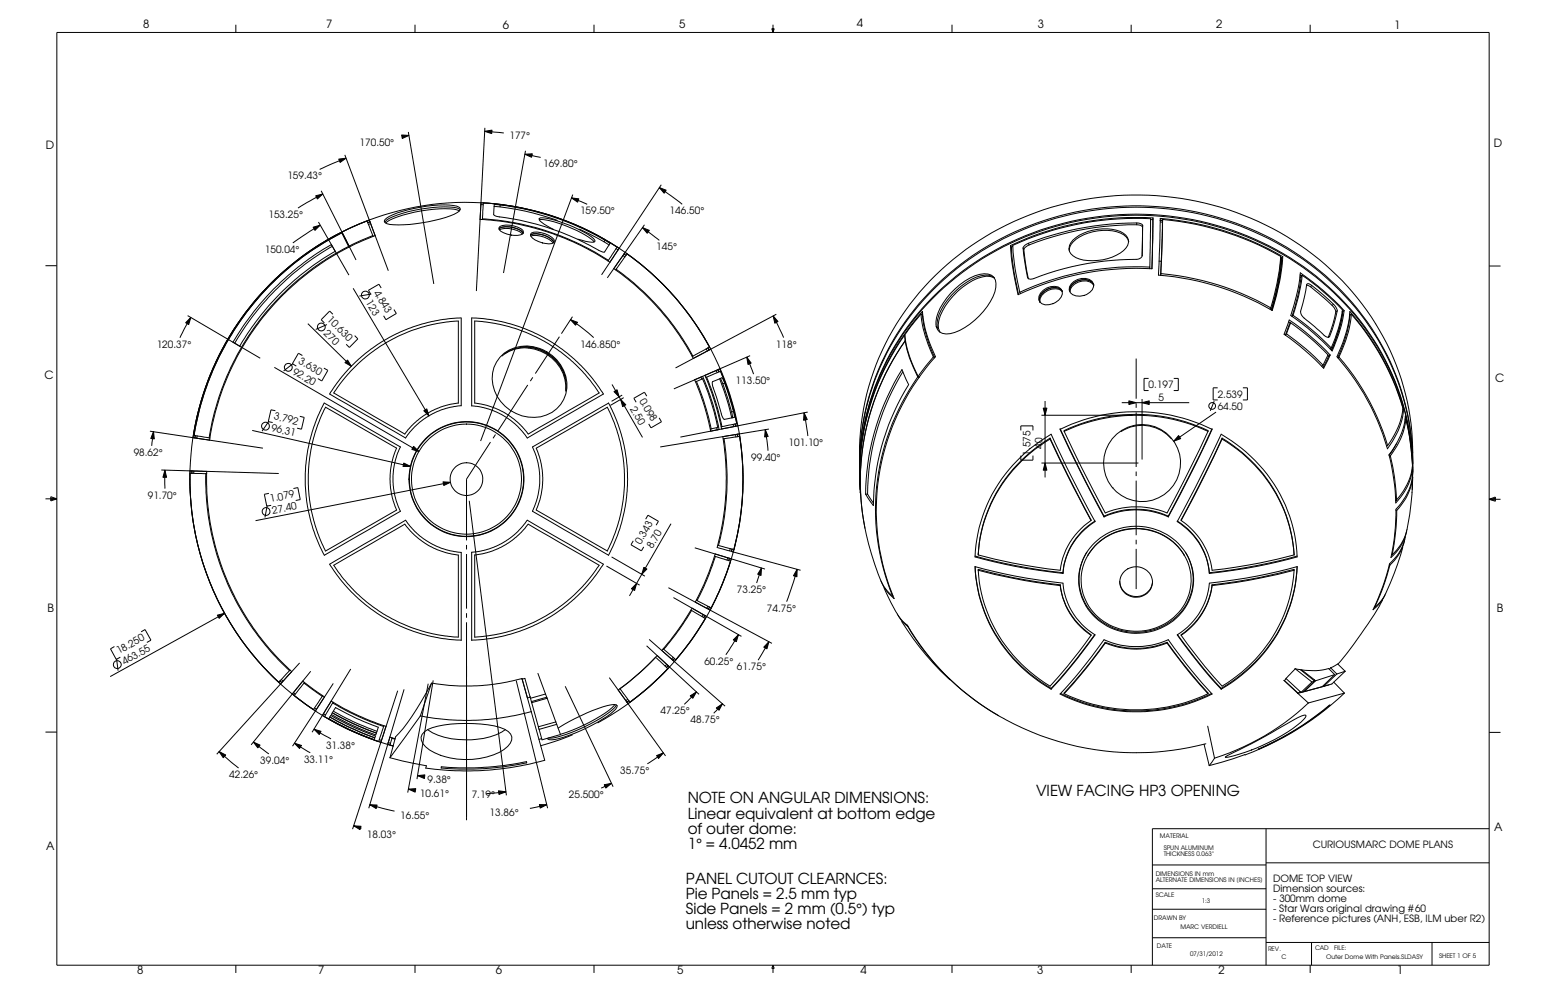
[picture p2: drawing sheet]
<svg xmlns="http://www.w3.org/2000/svg" width="432mm" height="279mm" viewBox="0 0 432 279" stroke-linecap="round" stroke-linejoin="round" font-family="sans-serif">
<g fill="none" stroke="#000" stroke-width=".28">
<path d="M15.9 9.1h400v260.3h-400zM65.9 6.9v2.2M115.9 6.9v2.2M165.9 6.9v2.2M215.6 8h.6l-.3 1.1zM215.7 8l.2 1.1M215.9 6.9v2.2M216 8l-.1 1.1M265.9 6.9v2.2M315.9 6.9v2.2M365.9 6.9v2.2M112.2 37.7l2 .1-1.8 .9z"/>
<path d="M114 36.8l7.2 42.4M114.2 37.8l-1 .2M135.4 36.7l2-.4-.1 1zM135.4 36.7l5.3 .4M135.4 35.7l-2.3 45.5M88.2 54.7l2-.6-1.6 1.4zM89.7 53.3l9.7 19.3M90.2 54.1l-7 4M94.6 44.4l2-.2-1.6 1.1zM96.3 43.2l12.2 32.4M96.6 44.2l-7.3 3.1M128.3 58.8a17.9 17.9 0 0 0-9-.2 29.9 29.9 0 0 0-11.2 3.3l-.3 .4"/>
<path d="M128.5 58.5a4.2 4.2 0 0 0-3-.7 36.8 36.8 0 0 0-17.5 3.6l-.5 .7M134.3 57.1h.7M138 57.7h1.7M139.7 57.7l7 1.2 9 2.6M139.7 57.2a77.1 77.1 0 0 1 29.3 9.9M139.7 57.2l-1.6-.1-.1 1.1-.1 1.8 1.6 .5M139.7 57.2v.5M146.6 43.1l2.1-.2-.2 1zM146.6 43.1l4.4 .8M146.8 42.1l-6.2 34.1M159.6 55.2l2.1 .3-.4 .9zM159.6 55.2l4.4 1.8"/>
<path d="M160 54.3l-25.8 68.8M184.2 52.4l1.9 .7-.6 .8zM184.2 52.4l6.3 4.6M184.7 51.6l-16.7 25.1M12.7 74.2h3.2M76.2 78.6a76.6 76.6 0 0 1 27-17.2l1.6 4.4a72.5 72.5 0 0 0-46.3 57.1l-4.6-.7a76.7 76.7 0 0 1 22.3-43.6zM87.5 63.4l1.9-.5-1.4 1.4zM88.9 62l8.6 14.8M89.4 62.9l-7.6 4.9M92.8 68.7a75 75 0 0 0-27.2 27.1M95.4 65a77 77 0 0 0-41.2 56.5M95.5 65l1.9 3.8"/>
<path d="M95.5 65l-.1-.1a76.5 76.5 0 0 0-41.3 56.6h.2M97.4 68.8a72.7 72.7 0 0 0-39 53.4M97.4 68.8l.1 .2M97.5 68.7l.1 .2M103.3 61.9l-.6 .2 .6-.2M103.5 62.4l-.6 .3M104.1 65.7l-6.6 3M104.1 65.8l-1.6-4.1-4.4 1.8-2.6 1.3 2 3.9M104.1 65.8l.1 .2M107.5 61.3a16.6 16.6 0 0 1 8-3.1 30.7 30.7 0 0 1 12.1-.7l.9 .6v.4a9.4 9.4 0 0 1-5.5 2.6 35.9 35.9 0 0 1-14.9 1.3l-.7-.6zM134.7 61.1a73.1 73.1 0 0 1 35.2 11.5M134.7 61.1l.3-4.5a77.1 77.1 0 0 1 34 10.3"/>
<path d="M134.7 61.1v.2M139.4 63.9a3.1 3.1 0 0 1 2.9-.6 5.1 5.1 0 0 1 3.8 1.8M139.4 60.5a76.6 76.6 0 0 1 28.5 9.7l1 .1 1.4-2.3-1.3-.9M139.5 64.1a6.6 6.6 0 0 1 6.4 1.2M139.7 63.2a6.8 6.8 0 0 1 6.4 1.1l.1 .5a2.27 2.27 0 0 1-2.6 .9 6.7 6.7 0 0 1-4.2-1.6v-.5zM148.2 65.6a5.4 5.4 0 0 1 5.8 1.1l.7 1M148.3 65.9a6.4 6.4 0 0 1 6.1 2M148.5 65a6.6 6.6 0 0 1 6.2 1.8l.2 .5a1.89 1.89 0 0 1-2.6 .6 6.7 6.7 0 0 1-4-2l-.1-.5zM150.6 61.4a13.4 13.4 0 0 1 6.8 1.4 21.5 21.5 0 0 1 8.5 4.7M154.6 64.1l-2.6-1.5a2.05 2.05 0 0 1-1.4-1.6 6.4 6.4 0 0 1 4.4 .5 32.9 32.9 0 0 1 10.8 5.1l.4 .7a1.37 1.37 0 0 1-1.7 .2l-3.1-.7M161.8 64l6.9 3.5M168.7 67.5l1.4 1"/>
<path d="M169 67.1l-.3 .4M170.1 67.6l2.2 1.4-2.5 3.9M172.1 75.1l3-4.2a77.3 77.3 0 0 1 23.1 26l-4.9 2.6M172.1 75.1a70.7 70.7 0 0 1 21.4 24.3M172.1 69.4l.5 .4M172.1 75.1l-.1 .2M172.9 69.3a77.4 77.4 0 0 0-38.6-12.7l-.2 4.6a72.6 72.6 0 0 1 36.2 12l2.6-3.9M174 71.3l.5 .4M174.3 70.9l.5 .4M174.6 70.4a78.1 78.1 0 0 1 23.9 27.1l-4.9 2.5M174.6 70.4l-3.1 4.6a71.4 71.4 0 0 1 22.1 25M179.5 63.5l1.9 .8-.6 .8z"/>
<path d="M179.5 63.5l4.7 3.6M180 62.7l-10.4 14.9M277.7 77.6a3.9 3.9 0 0 0-3.3-.3 18.9 18.9 0 0 0-12.2 12.2 3.7 3.7 0 0 0 .4 3.2M277.7 77.6a3.9 3.9 0 0 0-3.7-.6 19.2 19.2 0 0 0-12.1 12.2l-.2 1.1 .1 1.2M282.2 68.5l.5 5.5 1.7 8.3a77.4 77.4 0 0 1 37.3-7.3M282.2 68.5l.3 .5M282.5 69l.7 6.7 1.3 6.5M282.9 68.8l-.4 .2M285.8 69.3l.2 .4M286 69.7l1.2 8.2M287.2 67.9l-.9 .6-.5 .8M287.2 67.9l.2 .5"/>
<path d="M287.4 68.4l-1.2 .8-.2 .5M299.2 79.3a4.3 4.3 0 0 1 5.8-.8 2.05 2.05 0 0 1-.6 3.1 4.1 4.1 0 0 1-5.4 .1l-.4-.8 .1-.8zM299.7 67a13.3 13.3 0 0 1 14.1-1.9 2.76 2.76 0 0 1 0 4.8 14.1 14.1 0 0 1-13.3 2 2.79 2.79 0 0 1-1.9-2.2 2.79 2.79 0 0 1 1.1-2.7zM305.4 79.6a3.7 3.7 0 0 0-5.3-.3l-.7 .7-.5 .8v.6M305.5 79.6a2.61 2.61 0 0 0-3.3-1.5 3.6 3.6 0 0 0-3.5 3.1M315.3 67.5a4 4 0 0 0-3.4-2.8 13.8 13.8 0 0 0-12.1 2.8l-1 1.5-.2 .9M317.5 62.7a81.1 81.1 0 0 0-30.1 5.7M317.5 62.7a1.46 1.46 0 0 1 1.6 .8M317.5 62.2l.6 .1a1.07 1.07 0 0 1 1.1 .6M317.5 62.2a83.7 83.7 0 0 0-30.3 5.7M317.5 62.2v.5M319.1 63.5l-.1 7.9"/>
<path d="M319.2 62.9l-.2 8.5a1.55 1.55 0 0 1-1.7 1 80.2 80.2 0 0 0-29.1 5.5 .93 .93 0 0 1-1.2-.5l-1.2-8.1M319.2 62.9l-.1 .6M321.1 74.5l.3-13.5a81.7 81.7 0 0 0-38.5 7.5l.6 6.4 1.3 6.7M321.1 74.5a76.7 76.7 0 0 0-36.3 7.1M321.1 74.5v.5M321.4 61.3h.6M322 61.3l-.3 13.7M322 60.8l-.3 14.2M322 60.8a81.6 81.6 0 0 0-39.8 7.7M322 60.8v.5M323.7 72.9h.7M324 61.5h.7"/>
<path d="M324.1 61a80.4 80.4 0 0 1 34.2 10.6 60.5 60.5 0 0 1-3 15.1 74.9 74.9 0 0 0-31.7-9.9zM324.1 61.9l.6 .1M324.2 76.4a74.9 74.9 0 0 1 30.7 9.5M324.7 61.3a81.1 81.1 0 0 1 33 10.2 64.7 64.7 0 0 1-2.8 14.4M324.7 61.3l-.5 15.1M324.7 61.3l-.5 15.5v-.4M357.6 72.4h.1M357.7 71.8l.3 .3a60.7 60.7 0 0 1-2.8 14.5l.3-1a57.2 57.2 0 0 0 2.5-13.6zM357.7 72.4a58.5 58.5 0 0 1-2.7 14.1M358.3 71.6l-.6 .8M363.1 77.3l.2 .2M363.1 76.8l.4 .2"/>
<path d="M363.2 76.2a73 73 0 0 1 12.2 10.5 40.2 40.2 0 0 1-3.3 11.3 71.9 71.9 0 0 0-11.6-9.9 51.4 51.4 0 0 0 2.7-11.9zM363.7 76.8a77 77 0 0 1 11.2 9.7 38.9 38.9 0 0 1-3.1 10.6M363.7 76.8a53.8 53.8 0 0 1-2.6 11.2M363.7 76.8l-.3 .4a50.4 50.4 0 0 1-2.6 11.1l.3-.3M365 79.6l1.1 .5M366.4 79.7l-1.1-.5-.3 .2-.7 3.5-1 4v.6l1 1.3 4.9 4.2a1.92 1.92 0 0 0 2.1 1l.1-.1M366.4 79.7l6 5.2M366.4 79.7l-.3 .4M415.9 74.3h3.2M52.4 88.1l20.3 11.9M53.3 88.6l-.6 2-.8-.5zM53.3 88.6l-3.1 5.7"/>
<path d="M76.4 80.7a78.2 78.2 0 0 1 16.1-12.4l1.1 1.8a72.2 72.2 0 0 0-26.6 26.5l-1.9-1.1a81.2 81.2 0 0 1 11.3-14.8zM84.5 99.2l-1.1-.6-1.7 2.9 1.1 .7M86 90.3l12.1 11.9M91.3 90.6l-3.1 1.3M93 87.7l-.9-.9-2.4 2.4 .9 .9M98.6 80.5l21.2 35.6M99.1 93.7l.8 .9-2.3 2.4-.9-.9M103.7 82.1l-3.3 .5M106.5 80.4l-.7-1.1-2.9 1.7 .6 1.1M110 86.4l.7 1.1-2.9 1.7-.7-1.1M128.8 88.7l-.6 .1a44.8 44.8 0 0 0-36.1 21.2l21.2 12.3 1.2-1.7 2-2.2 1.8-1.4 2.1-1.3 4.2-1.7 4.2-.8M128.8 88.8v24.5"/>
<path d="M132.5 89.6a44 44 0 0 1 34.8 20.1l-19.8 11.5-2.6-3-4.1-3.1-2.4-1.1-2.5-.9-3.3-.6v-22.9M139.6 99.7a10.8 10.8 0 0 1 15.9 .8 9.6 9.6 0 0 1 0 13.6 11.1 11.1 0 0 1-16.6-3.4 9.4 9.4 0 0 1 .7-11zM140.3 99.4a11.1 11.1 0 0 1 17 4.8l.7 3.3v1.7M140.9 98.7a11.2 11.2 0 0 1 17.2 10.2M145.6 96.8a11.7 11.7 0 0 1 12.4 8.7M156.3 94l-6.8 10.3M159.3 89.2l2 .8-.6 .8zM159.3 89.2l2.6 1.8 3.9 3.2M159.9 88.4l-3.1 4.7M197.2 97.4l.4 .6M197.7 97.1l.3 .6M208.6 99.7l1.2 1.6-.9 .4z"/>
<path d="M208.6 99.7l1.9 4.7M209.5 99.3l-21.3 9.2M215.9 88.2l1.4 1.5-.9 .5zM215.9 88.2l3 6M216.8 87.7l-28.1 15M252.6 93.6a68.1 68.1 0 0 0-12.3 44M252.6 93.6l.2 1.5a67.4 67.4 0 0 0-11.2 52.2M252.6 93.6h.1M252.8 95.2a68.1 68.1 0 0 0-5.9 68.6l2.4 2.6M252.8 95.2a32.5 32.5 0 0 0 3.5 10M252.8 95.2h.1M257.3 87.6l-4.6 5.8a30.4 30.4 0 0 0 3.8 11.7"/>
<path d="M257.3 87.6a33.7 33.7 0 0 0 3.4 12M257.3 87.6l.3 .4a34.9 34.9 0 0 0 3.5 11.8M257.7 87.6l-.2 .2 .2-.1M257.8 88.3l-.1 .1M260.7 99.6l-4.2 5.5M260.7 99.6l.3 .3M261.8 91.5l.1 .2M265.5 81.9a15.8 15.8 0 0 1 9.4-5.5 2.92 2.92 0 0 1 3.2 3.8 18.4 18.4 0 0 1-8.6 11.2 8.7 8.7 0 0 1-6.3 1.6 3.3 3.3 0 0 1-1.6-4.4 15.6 15.6 0 0 1 3.9-6.7zM284.8 81.6l.2 .4M291.4 81a4 4 0 0 1 4.8-.4 2.2 2.2 0 0 1-.5 3.2 4 4 0 0 1-5.3 .5 2.49 2.49 0 0 1 1-3.3zM296.7 81.4a3.5 3.5 0 0 0-5.2 0 2.49 2.49 0 0 0-1.1 2.9 3.6 3.6 0 0 1 3.4-3.6 2.53 2.53 0 0 1 2.9 .7M354.9 85.9l-.2 .4"/>
<path d="M355.4 84.4l.2 .1M359.3 93.2a69 69 0 0 1 10.2 8.7M359.3 93.2l-.3 .4M359.9 89.8l.5 .4M360.1 89.3a70.6 70.6 0 0 1 11.4 9.8l-1.8 3.7a71.4 71.4 0 0 0-11.1-9.5zM360.5 90.1a69.1 69.1 0 0 1 10.4 9l-1.4 2.8M360.5 90.1l-1.2 3.1M360.5 90.1l-.4 .4-1.1 3.1M361.1 88a72 72 0 0 1 10.7 9.1M366.1 80.1l6 5.2M370.9 99.2l.2 .2M371.1 99.4l-1.6 3.2"/>
<path d="M371.5 99.1l-.4 .3M371.8 97.1l-.3 .3M372.1 85.3l.6 .6 .4 1.2M372.4 84.9l.6 .7 .5 1.1M372.4 84.9l-.3 .4M373.1 87.1l-.8 3.4-1.3 3.7 .4-.3M373.5 86.7l-.8 3.4-1.3 3.8M373.5 86.7l-.4 .4M374 99.7a66.8 66.8 0 0 1 13.6 24.7M374 99.7l-.3 .2M374.9 86.9l.1 .1M375 87a36.6 36.6 0 0 1-3.1 10.7"/>
<path d="M375 87l-.1 .1M375.4 86.7l-.4 .3M376.9 88.4l.1 .1M377 87.7l.1 .2M377 87a70.7 70.7 0 0 1 15 27.3 20.8 20.8 0 0 1-4.5 11 67.2 67.2 0 0 0-14.1-25.7 36 36 0 0 0 3.6-12.6zM377.4 87.7a70.6 70.6 0 0 1 14.4 26.2 20.6 20.6 0 0 1-4.2 10.5M377.4 87.7a31.4 31.4 0 0 1-3.4 12M377.4 87.7l-.4 .3a33.3 33.3 0 0 1-3.4 11.8M75.1 117.6l-1.9 2.8M76.6 102.5l40.4 23.5M76.9 114.6l-1.2-.2-.8 3.3 1.3 .2M81.9 101.5l-2.7 2"/>
<path d="M83.7 116.2l1.3 .3-.8 3.3-1.2-.3M90.5 102.7l1.1 .7-1.7 2.9-1.1-.6M90.6 112.5l21.2 12.3-1.4 3.9-.6 4v2.7l.4 2.8 1.6 4.5-21.2 12.3a44.6 44.6 0 0 1-5.3-19.6v-3.3a45 45 0 0 1 5.3-19.6zM90.9 113.7l19.9 11.4-1.4 4.2-.5 4.1 .5 4.7 1.4 4.3-19.9 11.4a45.5 45.5 0 0 1-4.8-18.7v-2.7a43.4 43.4 0 0 1 4.8-18.7zM97.1 100.5l1 1.7-1.7-1zM99.4 102.2l.7-.8a44.3 44.3 0 0 1 27.9-11.8v22.9l-4 .8-2.5 1-2.1 1.1-1.8 1.1-2.2 1.9-2.3 2.8-19.9-11.5a42.9 42.9 0 0 1 6.2-7.5zM118.4 114.6l.8-.5 .6 2zM131.7 113.3l3.9 .6 4.5 1.8 3.9 2.7 1.7 1.8 1.6 2.1 21.2-12.3-.6-.9a45 45 0 0 0-36.2-20.4v24.6M147.4 107.4l-8.3 12.8M148.8 105.3l-.7 1.1M170.9 107.3l8.6 14.8M171.5 109.3l.8-.5 .6 2z"/>
<path d="M173.4 111.5l1.4 1.5-.9 .5zM173.8 110.3l-3 1.7M174.2 111l-3.7 2.2M180.6 110.6l-.6-1.1-3 1.7 .7 1.1M184.1 116.6l.6 1.1-2.9 1.7-.6-1.1M194.5 106.5a72.6 72.6 0 0 1 4.1 13.2M194.5 106.5l-.2 .1M195.7 105.3l.3 .5M196.2 105.7a71.3 71.3 0 0 1 4.3 13.6l-1.8 .4M196.3 105.7l-1.8 .8M197.4 105.3l3.8-1.7a81.3 81.3 0 0 1 4.6 14.6l-4.2 .9M197.4 105.3a72.3 72.3 0 0 1 4.2 13.7"/>
<path d="M197.4 105.3l-.3 .1M198.7 119.7l-.3 .1M200 103.4l.3 .6M200.2 119.4l.1 .6M200.5 103.2l.3 .6M200.8 119.9a67.7 67.7 0 0 0-4.5-14.8l-2.3 .9a71.4 71.4 0 0 1 4.5 14.4l2.4-.5M201 103a80.7 80.7 0 0 1 5 15.9l-4.5 .9a76.3 76.3 0 0 0-4.6-15l4.1-1.8M201 105.7l1.9 5.4 1.5 5.6M201.2 105.7l.7 1.4M201.6 119.1h-.2M201.9 107.1l2.4 7.9M202.4 106.9l2.5 7.9"/>
<path d="M202.4 106.9l-.8-1.4-2.6 1.1a15.2 15.2 0 0 0 1.4 5.1l1.1 3.8M202.4 106.9l-.5 .2M204.3 115l.6-.1 .2 1.6-2.9 .6-.7-1.6M204.3 115l.3 1.6M204.8 118.4l.1 .7M205.3 118.3l.1 .7M213.7 119.9l.8 1.9-.9 .2zM213.7 119.9l.8 5.9M214.8 119.8l-30.4 5M224.6 115.2l.9 1.9-1 .2zM224.6 115.2l1 6.5M225.6 115l-35.6 7"/>
<path d="M251.9 103.2l1.9 4.2a65 65 0 0 0-9.9 33.7l-2.1-3.2a66.9 66.9 0 0 1 10.1-34.7zM252.1 103.8a66.2 66.2 0 0 0-9.8 34.1M256.3 105.2a63.9 63.9 0 0 0-7 61.2M256.3 105.2l.4 .2M256.5 105.1l.3 .1M256.7 105.2v.1M290.9 115.9h25.4M291.4 113.9h1l-.5 2zM291.9 111.9v21.4M296.1 119.6a396.3 396.3 0 0 0 12.3 24.5M313.3 112.4h18.8M315.3 111.9l2 .5-2 .5z"/>
<path d="M317.3 100.1v11.2M317.3 112.6v1.2M317.3 115.1v15.2M319 112.4l2-.5v1zM319 111.4v16.9M320.8 105.6h-1.3v3.4h1.3M327.8 105.6h1.3v3.4h-1.3M338.5 119.6a428.5 428.5 0 0 1-12.2 24.5M339.1 112l-1.1 2.7M339.6 115l-11.8 8.1M340.1 108.2h-1.3v3.4h1.3M347.1 108.2h1.3v3.4h-1.3"/>
<path d="M369.5 101.9l-.4 .3M392 114.3h-.2M392.5 116.1a60.3 60.3 0 0 1 2 15.2 16.6 16.6 0 0 1-4.7 9.1 64.1 64.1 0 0 0-1.9-13.4 20.3 20.3 0 0 0 4.6-10.9zM392.6 117a19.5 19.5 0 0 1-4.3 10.3M392.6 117a59 59 0 0 1 1.8 13.9 16.9 16.9 0 0 1-4.3 8.6M392.6 117h-.2M12.7 139.2h3.2M14.2 139l1.7 .2M14.2 138.6l1.7 .6-1.7 .6zM15.9 139.2l-1.7 .3M41.9 120.4l31.5 4.7M42.9 120.5l.2 2-1-.1z"/>
<path d="M42.9 120.5l-.5 4M45 131.2l32.9 1M46.1 131.2l.4 2h-1zM46.1 131.2v5.2M53.6 131.4v.7M54.1 131.5v.6M54.2 121.5l4.2 .7M54.5 121.6l-.1 .6M55.1 121.7l-.2 .6M57.5 132.2l-4.4-.1a76.9 76.9 0 0 0 24.8 58.3M57.5 132.2a72.7 72.7 0 0 0 23.4 55M57.5 132.2h.2"/>
<path d="M58.4 122.2l.2 .1M70.4 120.1l44.2 10.1M75.1 137.7l-1.3 .3 .7 3.3 1.2-.2M82 136.4l1.2-.3 .7 3.3-1.3 .3M112.8 129.2l1.8 1h-2zM115.5 124.6l1.5 1.4-2-.6zM123.7 134.5l2.1 .1-1.8 .9zM125.8 134.6l-54.4 10.7M131.1 139.8l10.3 82.2M137 123.4l-6.7 10.3v17.1M138.4 121.3l-.7 1M148.7 124.8l21.3-12.3a44.9 44.9 0 0 1 0 42.5l-21.3-12.3 1.4-3.8 .6-3.9v-3l-.4-2.8z"/>
<path d="M149.8 125.1l19.8-11.4 .2 .4a45.1 45.1 0 0 1 4.6 18.2l-.1 4.9a45.1 45.1 0 0 1-4.7 16.6l-19.8-11.4 1.2-3.5 .6-4.7-.1-2.8-.4-2.1zM202.2 122.5l.7 6.2 .2 6.2a68.9 68.9 0 0 1-2.4 17.3M202.2 122.5l4.4-.7a77.2 77.2 0 0 1-1.6 31.6l-4.5-1.2M202.2 122.5h-.2M205.4 121.3l.1 .7M206 121.2l.1 .7M240.1 132a70.2 70.2 0 0 1 32.4-58.6 81.6 81.6 0 0 1 100 8.3 69.2 69.2 0 0 1 22.1 50.6M240.1 129.5a70.6 70.6 0 0 1 33.3-59.3 81.8 81.8 0 0 1 96.7 6.6 69.6 69.6 0 0 1 24.5 52.7M240.1 129.4a70.6 70.6 0 0 1 33.3-62.2 81.5 81.5 0 0 1 98.3 8.1 69.6 69.6 0 0 1 22.9 54.1M240.1 131.9a70.2 70.2 0 0 1 32.4-58.7 81.6 81.6 0 0 1 100 8.2 69.5 69.5 0 0 1 22.1 50.5M240.1 131.7a70.3 70.3 0 0 1 32.4-60.5 81.6 81.6 0 0 1 100 8.3 69.3 69.3 0 0 1 22.1 52.2M240.2 136.7a68.7 68.7 0 0 1 17.4-49.8 33.5 33.5 0 0 0 3.7 12.7 63.9 63.9 0 0 0-11.6 67.5l-1.9-1.9-1.7-3"/>
<path d="M241.8 137.9h.5M242.3 137.9l1.7 2.5M285.1 127.2v1.2h3.4v-1.2M285.1 120.1v-1.2h3.4v1.2M285.3 127.4l2.6-2.3 5.7-3.9a353.4 353.4 0 0 0 12.3 24.4 18.9 18.9 0 0 0-9 14.5 148.3 148.3 0 0 1-24.6-4.7 40.5 40.5 0 0 1 13-28zM290.9 129.2h27.1M291.9 129.2l.5 2h-1zM293.3 122.6a40.5 40.5 0 0 0-20.1 32.3M293.3 122.6l6.4 13.1 5 9.6M293.3 122.3l4.8 10.1 6.6 12.9M293.3 122.3a40.5 40.5 0 0 0-20.1 32.6M293.3 122.3v.3"/>
<path d="M297.2 120.4a47.2 47.2 0 0 1 40.2 0M297.2 120.4l4.8 9.9 6.7 12.9a22.4 22.4 0 0 1 17.3 0l5-9.6 6.4-13.2M297.2 120.4v-.2a46.8 46.8 0 0 1 40.2 0v.2M310.7 136.1h.1M313.1 120.5a10.7 10.7 0 0 1 14.1 2M317.3 131.6v1.3M317.3 134.2v15.2M329.2 121.6l.6 .8-2 .7zM341.1 121.2a41.4 41.4 0 0 1 21.2 34.2 148.9 148.9 0 0 1-24.5 4.7 19 19 0 0 0-9-14.5 412.8 412.8 0 0 0 12.3-24.4zM341.3 122.6a40.7 40.7 0 0 1 20.1 32.3M341.3 122.6l-6.4 13.1-5 9.6M341.3 122.3l-4.8 10.1-6.6 12.9"/>
<path d="M341.3 122.3a40.6 40.6 0 0 1 20.1 32.6M341.3 122.3v.3M387.6 124.4l-.3 .1M388.3 127.3a60.2 60.2 0 0 1 1.8 12.2M388.3 127.3h-.2M390.1 139.5l-.3 .3M390.1 139.5l-.3 .1M390.1 123.7l-2.1 3.4M394.4 136.7l.1-4.5a15.3 15.3 0 0 1-4.6 10 63.4 63.4 0 0 1-1.4 13.4 13.1 13.1 0 0 0 4.4-7.5M394.5 130.4h.1M394.5 133.1h.1M394.5 133.1a56.5 56.5 0 0 1-2.4 17.3l-1.4 2.3-1.9 2.2"/>
<path d="M394.5 133.1a15.7 15.7 0 0 1-4.4 9.4M415.9 139.4h3.2M415.9 139.4l1.8-.7v1.2zM415.9 139.4l1.8 .2M417.7 139.1l-1.8 .3M74.6 141.1l-.6 3.3M93.2 157.8l19.8-11.5 3 3.3 3.8 2.7 2.4 1.2 2.5 .8 3.3 .6v22.9h-.5a43.9 43.9 0 0 1-34.3-20zM128.8 154.2l-4.2-.7-4.2-1.8-2.1-1.3-1.8-1.4-2-2.2-1.2-1.6-21.2 12.3 .6 .9a45 45 0 0 0 36.1 20.3M128.8 154.2v24.5M130.3 152.1v1.3M130.3 154.6v15.3M131.7 154.1l3.9-.6 4.5-1.8 3.9-2.7 3.3-3.8 21.2 12.3-.6 .9a45 45 0 0 1-36.2 20.3"/>
<path d="M131.7 154.2v24.5M132.5 154.9l4.1-.8 2.5-.9 2.1-1.1 2.9-2.2 3.4-3.6 19.8 11.5-.2 .4a44.4 44.4 0 0 1-34.5 19.6v-22.9M169.4 158l9.2 5.3M170.8 155.4l9.3 5.4M176.9 151l-.7 1.1 3 1.7 .6-1.1M179.8 158.4l.9 .4-1.5 1.5zM180.3 144.9l.7-1.1 2.9 1.7-.6 1.1M187.4 146.2l-11.6 20.1M194.1 152.9l19.6 5.9M199.6 155.2l.2 .1M199.8 155.3l4.2 1.3a64.6 64.6 0 0 1-5.5 13.1l-3.8-2.1M199.8 155.3l-2.4 6.7-2.7 5.6"/>
<path d="M200.3 152.8a73.4 73.4 0 0 0 1.6-30.9l4.5-.8a74.7 74.7 0 0 1-1.7 33l-4.4-1.3M203.2 155.7l-.2 .6M203.8 155.8l-.3 .7M204 153.1l-.2 .7M204.3 153.9l19.3 5.3M204.5 153.2l-.2 .7M212.7 158.5l-.1 2.1-1-.3zM212.7 158.5l-1.4 4.2M222.6 158.9v2.1l-1-.3zM222.6 158.9l-2.9 9M272.3 158.2a148.3 148.3 0 0 0 24.6 4.6 18.7 18.7 0 0 0 9 14.4 149.6 149.6 0 0 1-12.3 15.2 41.6 41.6 0 0 1-21.3-34.2zM272.3 155.2a149 149 0 0 0 24.6 4.7"/>
<path d="M272.4 158.2a41.4 41.4 0 0 0 21.2 34M273.2 159.2a40.5 40.5 0 0 0 20.1 32.3l4.8-5.4 6.6-8.8M273.2 159.2l4.7 1.2 8.1 1.6 10.1 1.4M273.2 159.2v-.3a150.4 150.4 0 0 0 22.9 4.3M296.9 159.9v.2M303.6 154.1a14.5 14.5 0 0 0 8.5 21.6 16.1 16.1 0 0 0 21-11.7 14.2 14.2 0 0 0-2-9.9M303.8 155.1a15.8 15.8 0 0 1 27 0M304.7 145.3a19.5 19.5 0 0 0-8.6 13.9l-6.8-.9a142.4 142.4 0 0 1-16.1-3.4M305.8 151.4a16.6 16.6 0 0 1 26.5 5.1 14.8 14.8 0 0 1-11 19.8 16.1 16.1 0 0 1-19.7-11.5 14.3 14.3 0 0 1 4.2-13.4zM305.9 145.4a18.8 18.8 0 0 0-9 14.5M306.4 151.8a15.9 15.9 0 0 1 25.6 5.8 14.4 14.4 0 0 1-12.2 18.4 15 15 0 0 1-17.8-14.9 13.8 13.8 0 0 1 4.4-9.3zM308.4 144.3a431 431 0 0 1-12.3-24.5 48.3 48.3 0 0 1 42.4 0 393.9 393.9 0 0 1-12.2 24.5"/>
<path d="M308.4 144.3a21.6 21.6 0 0 1 17.9 0M308.4 144.1a22 22 0 0 1 17.9 0M308.4 144.1v.2M314.2 159.4a4.5 4.5 0 0 1 5.5-.6 4.5 4.5 0 0 1 1.9 5.2 4.6 4.6 0 0 1-5.4 2.6 4.6 4.6 0 0 1-3.4-4.9l.4-1zM317.3 150.7v1.2M317.3 153.2v11.2M326.3 144.1v.2M328.8 145.4a18.8 18.8 0 0 1 9 14.5M329.9 145.3a19.7 19.7 0 0 1 8.6 13.9l6.8-.9a142.4 142.4 0 0 0 16.1-3.4M337.8 159.9v.2M361.4 159.2a40.7 40.7 0 0 1-20.1 32.3l-4.7-5.4-6.7-8.8M361.4 159.2l-4.7 1.2-8.1 1.6-10.1 1.4"/>
<path d="M361.4 159.2v-.3a152.9 152.9 0 0 1-22.9 4.3M362.3 158.2a148.9 148.9 0 0 1-24.5 4.6 19 19 0 0 1-9 14.4 135.5 135.5 0 0 0 12.3 15.2M362.3 158.2a41.2 41.2 0 0 1-21.2 34.2M362.3 158.2a41.4 41.4 0 0 1-21.2 34M362.3 155.2a149.5 149.5 0 0 1-24.5 4.7M388 157.7h.2M388.2 157.7a63.7 63.7 0 0 1-4.2 11.8M388.7 154.8l.1 .1M389.9 142.5h.2M390.1 142.5a64.7 64.7 0 0 1-1.3 12.4M391.8 152.7a56.8 56.8 0 0 1-6.1 15l-1.7 1.8M392.3 151a13.1 13.1 0 0 1-4.1 6.7"/>
<path d="M392.5 149.9a13.4 13.4 0 0 1-4.4 7.5 62.2 62.2 0 0 1-4.6 12.8l1.9-1.8 1.5-2.4M39.4 176.4l1.1-.7 1.7 3-1.2 .6M60.7 171.7l2-.5-1.5 1.4zM62.7 171.2l-31.9 17.6M130.3 171.2v1.2M130.3 173.7v55.2M177.8 162.9l-.6 1.9-.8-.5zM181.3 178.5l21.2 18.6M186.7 164l28.9 15.6M188.1 166.8l19 10.8M193 170.3l.2 .1M193.2 170.4l-3.4 5.2-4.4 5.6"/>
<path d="M193.2 170.4l3.8 2.2a67.8 67.8 0 0 1-8.3 11.5l-3.4-3M194.2 168.1a77.1 77.1 0 0 0 5.6-13.5l4.4 1.4a65.6 65.6 0 0 1-6 14.3l-4-2.2M194.5 167.5l.2 .1M196.4 171.5l-.3 .6M196.9 171.8l-.3 .6M197.3 172a79.2 79.2 0 0 1-9 12.7l-3.4-3.1M197.4 172.1l-4.1-2.3a73.4 73.4 0 0 1-8.5 11.7M197.7 169.2l-.3 .6M198.2 169.5l-.3 .6M206.2 177.2l-.5 1.9-.9-.5zM206.2 177.2l-3.5 5.6M214.8 179.1l-.6 2-.9-.5z"/>
<path d="M214.8 179.1l-3 5.2M246.9 164l1.9 4.2 1.9 3.2M249.4 166.3l-.1 .1M250.6 171.4l1.5 2 1.3 1.1a73.6 73.6 0 0 0 60.9 35.6 76.3 76.3 0 0 0 22.5-2.5M250.8 171.7l1 1.5 1.7 1.6M251.8 173.5a76.7 76.7 0 0 0 13.5 16.2M253.5 174.8a69.5 69.5 0 0 0 25.4 25M253.6 174.8h-.1M296.1 163.4a19.5 19.5 0 0 0 8.6 13.9M296.1 163.2a20.4 20.4 0 0 0 8.6 14.1M296.1 163.2v.2M305.7 177.2a143.1 143.1 0 0 1-12.1 15"/>
<path d="M308.4 178.6a22 22 0 0 0 17.9 0 142.8 142.8 0 0 0 12.2 15.1 47.9 47.9 0 0 1-42.4 0 135.5 135.5 0 0 0 12.3-15.1zM308.7 179.5l-5 6.7-6.5 7.4M308.7 179.5a22.9 22.9 0 0 0 17.3 0M308.7 179.3l-5 6.6-6.5 7.7M308.7 179.3a22.9 22.9 0 0 0 17.3 0M308.7 179.3v.2M312.8 162.3a4.6 4.6 0 0 0 4.5 4.2 4.6 4.6 0 0 0 4.6-4.2M326 179.5l5 6.7 6.4 7.4M326 179.3l5 6.6 6.4 7.7M326 179.3v.2M328.9 177.2a150.3 150.3 0 0 0 12.2 15M338.5 163.4a19.7 19.7 0 0 1-8.6 13.9"/>
<path d="M338.5 163.2a20.7 20.7 0 0 1-8.6 14.1M338.5 163.2v.2M383.8 169.5h.2M385.4 169l-3.3 5.1-4.1 5.8-4.3 5.5M386.1 167.6l-.8 1.4M32 180.5l-1.1 .6 1.6 3 1.1-.7M32.6 183.9l.4 3.3M78.2 190.1l.5 .4M78.6 189.7l.4 .4M80.9 187.2l-3 3.3M81 187l-.1 .2M81.4 187.5a72.8 72.8 0 0 1-23.7-52.4v-3.5l-4.6-.2-.1 3.8a76.8 76.8 0 0 0 25.4 55.6l3.1-3.3"/>
<path d="M82 193.3l.5 .4M83.7 185l-23.2 25.5M84.9 190.6l5.1 3.8M85 190.5l-2.8 3.6 5.3 3.9M86.8 187.4l-16.7 20.5M87.8 197.6l.6 .4M90 194.4l-2.5 3.7M90.1 194.2l-.1 .2M90.3 199.2l.6 .4M90.6 194.5l-6-4.4-3 3.6 6.5 4.7 2.5-3.9M92.8 199l5.5 2.8 6.8 2.8M92.8 199l5.8 2.9 6.5 2.7"/>
<path d="M92.9 196.2a77.1 77.1 0 0 0 14.2 6.6M93 196l-2.3 3.9a65.9 65.9 0 0 0 15.1 7l1.3-4.1M93.1 198.5l5.4 2.8 6.8 2.8M93.1 190.8l-11.4 17.5M98 186.7l-10.8 17.7M111.1 192.8l-12.6 38.6M112.9 192.4l-9.9 33.2M117.4 199.9l-8.5 11.6M119.6 190.8l-5.7 30.4M120.5 190.7a64.3 64.3 0 0 1-10 15l-1.6 5.8M120.5 190.7l-3.1 9.2M121 189.9l-4.5 27.6"/>
<path d="M144.2 190l8.8 35.6M145.8 189.4a61.8 61.8 0 0 1-14 2.1l-6.4-.2-4.9-.6M145.8 189.4l1.5 5.3M145.8 189.4v.2l.8-.2 1.4 5.1M147.3 194.7l4.8 17.5a81.1 81.1 0 0 1-33.2 2.2M147.3 194.7h.1M148 194.5l.2 .4M148 194.5h.1M148.1 194.6l-.8 .2M148.2 194.9l.2 .9M148.4 198.6a67.3 67.3 0 0 1-31 1.2M148.4 195.8l.1 .3"/>
<path d="M148.5 196.1l1.9 6.8M150.2 188l2.2 5.7M152.4 193.7l-4.2 1.2M152.4 193.7l.3 .9M152.7 194.6l-4.3 1.2M152.7 194.6l.1 .3M152.8 194.9l2.4 6.6M152.8 194.9l-4.3 1.2M157.9 191.6l13.3 28M170.2 189.1l15.7 21.9M171.7 196.7a34.7 34.7 0 0 1-13.4 7.7l-1.7 .5M172.1 196.8a10.6 10.6 0 0 1-4.2 3.6 41 41 0 0 1-14.1 5.6h-.6"/>
<path d="M175.3 195.2l-.5 .4M175.6 195.6l-.5 .4M180.6 180.3l14.6 13.5M183.1 183.5l-3.8 3.7-6.2 5M183.3 183.6l3.2 3M183.6 183a72.6 72.6 0 0 1-10.9 9.6l2.7 3.8a72.8 72.8 0 0 0 11.5-10.3l-3.3-3.1M186.2 185.5l-.4 .4M186.5 186.6a67 67 0 0 1-10.6 9.4l-2.7-3.7M186.6 185.8l-.4 .5M188 183.5l-.4 .5M188.4 183.8l-.4 .5M192.8 194.2l1.7-1.1-1 1.8z"/>
<path d="M194.5 193.1l-3.4 3.5M200.1 197.6l1.7-1.2-1 1.8zM201.8 196.4l-2.5 2.7M293.6 192.2v.2M296.2 193.5a48 48 0 0 0 42.2 0M297.2 193.6a46.9 46.9 0 0 0 40.2 0M341.1 192.2v.2M358.7 189.9l3.8 3.6M358.7 189.9l3.9 3.6M359.2 189.4l-.5 .5M361.7 186.6l1.5 .3 4 3.2M361.7 186.6l-2.5 2.8 3.9 3.6"/>
<path d="M361.7 186.6l4.7 3.8M362.5 193.5l2.9 2.7M362.5 193.5h.1M362.6 193.5h-.1M363.1 193l.2 .3M363.1 193h.1M363.1 193l-.5 .5M363.6 187a17.1 17.1 0 0 0 7.5-.4l1.7 1.7M363.6 187l-.2 .1zM363.6 187l3.6 2.8M365.4 196.2a67.9 67.9 0 0 1-26.2 15.4M366.4 190.4l-3.1 2.9"/>
<path d="M367.2 189.8l.2 .2M367.2 189.8l-.2 .1M367.2 190.1l-.8 .3M367.2 190.1l-3.1 3-.8 .2M367.4 190l-3.2 3M369.6 191.3l.2 .2M371.2 191.2l-8.6 2.3M371.6 186.4l2-1.1 2.1 2.1M371.6 186.4l-.3 .4M371.6 186.4l1.8 1.7M372.5 190.4l3 3.1M372.8 188.3l-5.4 1.7"/>
<path d="M372.8 188.3l-3.5 3.4M373.4 188.1l-3.6 3.4M375.5 193.5a81.6 81.6 0 0 1-37.8 20.2M375.5 193.5l-10.1 2.7M375.7 187.4l-2.3 .7M375.7 187.4l-3.7 3.5-2.2 .6M12.7 204.3h3.2M61.2 209.8l1.8 .9-.6 .8zM61.2 209.8l5.4 4.6M70.8 207.1l1.8 .9-.6 .7zM70.8 207.1l4.3 3.3M82.2 207.4l2 .7-.5 .8z"/>
<path d="M82.2 207.4l4.5 2.7M87.7 203.5l2 .6-.5 .9zM87.7 203.5l4.8 2.7M92.1 200.2l5 2.6 7.5 3.1M104.5 206.4l-6.8-2.7-5.8-3.1 .5-.9 6.4 3.3 6.1 2.4-.4 1M104.9 205.1l-7.4-3.1-5-2.6 1.2-1.9 6.1 3.1 5.9 2.4-.8 2.1M105.9 206.5l.7 .2M106.3 207.2a70.1 70.1 0 0 1-16.2-7.6l2.4-3.9a72.6 72.6 0 0 0 15.3 7l-1.4 4.5M107.2 202.6l-.1 .2M108.4 207.3l.7 .2M108.9 211.5l10.2 2.2-.2 .7M109.5 206.1l-.6 1.8 .9 .3"/>
<path d="M109.5 206.1l.8 .2M109.5 206v.1M110.4 206.2l-1.5-.5-.6 2 1.5 .5M116.6 216.5l2.1-.2-.2 1zM116.6 216.5l1.2 .2M118.5 204.3a18.1 18.1 0 0 1 9.6-2.3h4.2a18.4 18.4 0 0 1 9.6 2.2 2.47 2.47 0 0 1-.1 4.1 17.1 17.1 0 0 1-12 3.7 18 18 0 0 1-10.9-3.6 2.64 2.64 0 0 1-.4-4.1zM119.4 203.7a21.6 21.6 0 0 0 15.6 2.4 14.7 14.7 0 0 0 6.1-2.4M123.2 214.4l5.1 .3 7-.2 5.9-.5 5.9-1.1v-.3l-6.9 1.1-5.9 .5-5.9 .1-5.2-.3v.4M150.4 202.9l.2 .7M151.3 206.2l-.8 .2M155.2 201.5l-4.8 1.4M155.2 201.5l1.3 3.5-5.1 1.5-.8-2.9"/>
<path d="M155.5 202.2l-4.9 1.4M155.9 203.2a53.6 53.6 0 0 1 14.8-6.5l.8-.1 .8 .3a1.65 1.65 0 0 1-1 1.6 41.6 41.6 0 0 1-17.2 8h-.7l-.4-.4M159.9 205.1l-3.4 1.3-5.5 1.8M167 201.8a77.3 77.3 0 0 0 19.1-121.5 77.3 77.3 0 0 0-122.2 13.8 77.3 77.3 0 0 0 45.9 114.1M168.8 219l2-.3-1.6 1.3zM170.8 218.7l-2.9 1.3M183.4 210.9l1.9-.8-1.4 1.6zM185.3 210.1l-4.5 3.1M336.3 207.7l1.4 6M337.3 202.7l1.9 8.9M339.2 211.6l-1.5 2.1M342.4 211.2l8.9-4.6 10.1-5.7a6.8 6.8 0 0 1 3.3-1.3l.1 .2a13.6 13.6 0 0 1-5.3 4.6 52 52 0 0 1-17.2 7z"/>
<path d="M351.4 209.1a87.6 87.6 0 0 0 20.1-12.3 78.9 78.9 0 0 1-20.1 12.3zM351.5 209v.1M415.9 204.4h3.2M98.8 230.5l2 .1-.3 1zM98.8 230.5l2.2 .7M103.3 224.6l2 .1-.2 1zM103.3 224.6l6.9 1.8M114.1 220.3l2-.2-.1 1zM114.1 220.3l1.6 .3M139.2 220.7l2.1 .3-1.9 .7zM141.3 221l-5.5 .5M150.7 224.6h2l-1.8 1z"/>
<path d="M152.7 224.6l-4.7 1M353.6 231.3v38.1M415.9 231.3h-94v38.1M321.9 253.8h31.7M321.9 248.1h31.7M321.9 241.4h31.7M353.6 240.8h62.3M65.9 269.4v2.2M115.9 269.4v2.2M165.9 269.4v2.2M215.9 269.4v2.2M215.9 269.4l.3 .9h-.6z"/>
<path d="M265.9 269.4v2.2M315.9 269.4v2.2M321.9 261.7h31.7M353.6 263.1h62.3M365.9 269.4v2.2M366.3 263.1v6.3M400 263.1v6.3"/>
<circle cx="89.7" cy="91.3" r="1.1"/>
<circle cx="102" cy="82.4" r="1.11"/>
<circle cx="74.2" cy="118.9" r="1.1"/>
<circle cx="80.5" cy="102.5" r="1.11"/>
<circle cx="338.6" cy="113.3" r=".94"/>
<circle cx="130.3" cy="133.7" r="16.1"/>
<circle cx="130.3" cy="133.7" r="4.6"/>
<circle cx="130.3" cy="133.7" r="15.9"/>
<circle cx="130.3" cy="133.7" r="15.4"/>
<circle cx="319" cy="129.2" r="10.8"/>
<circle cx="74.3" cy="142.8" r="1.1"/>
<circle cx="32.8" cy="185.5" r="1.1"/>
</g>
<g fill="#000">
<path d="M112.2 37.7l2 .1-1.8 .9zM135.4 36.7l2-.4-.1 1zM88.2 54.7l2-.6-1.6 1.4zM94.6 44.4l2-.2-1.6 1.1zM146.6 43.1l2.1-.2-.2 1zM159.6 55.2l2.1 .3-.4 .9zM184.2 52.4l1.9 .7-.6 .8zM87.5 63.4l1.9-.5-1.4 1.4zM179.5 63.5l1.9 .8-.6 .8zM53.3 88.6l-.6 2-.8-.5zM159.3 89.2l2 .8-.6 .8zM208.6 99.7l1.2 1.6-.9 .4z"/>
<path d="M215.9 88.2l1.4 1.5-.9 .5zM97.1 100.5l1 1.7-1.7-1zM118.4 114.6l.8-.5 .6 2zM171.5 109.3l.8-.5 .6 2zM173.4 111.5l1.4 1.5-.9 .5zM213.7 119.9l.8 1.9-.9 .2zM224.6 115.2l.9 1.9-1 .2zM291.4 113.9h1l-.5 2zM315.3 111.9l2 .5-2 .5zM319 112.4l2-.5v1zM42.9 120.5l.2 2-1-.1zM46.1 131.2l.4 2h-1z"/>
<path d="M112.8 129.2l1.8 1h-2zM115.5 124.6l1.5 1.4-2-.6zM123.7 134.5l2.1 .1-1.8 .9zM291.9 129.2l.5 2h-1zM329.2 121.6l.6 .8-2 .7zM212.7 158.5l-.1 2.1-1-.3zM222.6 158.9v2.1l-1-.3zM60.7 171.7l2-.5-1.5 1.4zM177.8 162.9l-.6 1.9-.8-.5zM179.8 158.4l.9 .4-1.5 1.5zM206.2 177.2l-.5 1.9-.9-.5zM214.8 179.1l-.6 2-.9-.5z"/>
<path d="M192.8 194.2l1.7-1.1-1 1.8zM200.1 197.6l1.7-1.2-1 1.8zM61.2 209.8l1.8 .9-.6 .8zM70.8 207.1l1.8 .9-.6 .7zM82.2 207.4l2 .7-.5 .8zM87.7 203.5l2 .6-.5 .9zM116.6 216.5l2.1-.2-.2 1zM168.8 219l2-.3-1.6 1.3zM183.4 210.9l1.9-.8-1.4 1.6zM98.8 230.5l2 .1-.3 1zM103.3 224.6l2 .1-.2 1zM114.1 220.3l2-.2-.1 1z"/>
<path d="M139.2 220.7l2.1 .3-1.9 .7zM150.7 224.6h2l-1.8 1z"/>
</g>
<g font-size="4.2">
<text x="192.1" y="224.2">NOTE ON ANGULAR DIMENSIONS:</text>
<text x="289.4" y="222.1">VIEW FACING HP3 OPENING</text>
<text x="192.1" y="228.5">Linear equivalent at bottom edge</text>
<text x="192.1" y="232.7">of outer dome:</text>
<text x="192.1" y="236.9">1° = 4.0452 mm</text>
<text x="191.6" y="246.7">PANEL CUTOUT CLEARNCES:</text>
<text x="191.6" y="251">Pie Panels = 2.5 mm typ</text>
<text x="191.6" y="255.2">Side Panels = 2 mm (0.5°) typ</text>
<text x="191.6" y="259.4">unless otherwise noted</text>
</g>
<g font-size="3.2">
<text x="40" y="7.8">8</text>
<text x="91.1" y="7.9">7</text>
<text x="140.4" y="8">6</text>
<text x="189.7" y="7.8">5</text>
<text x="239.3" y="7.6">4</text>
<text x="289.9" y="7.8">3</text>
<text x="339.7" y="7.8">2</text>
<text x="389.4" y="8">1</text>
<text x="12.8" y="41.5">D</text>
<text x="417.2" y="41.1">D</text>
<text x="12.4" y="105.7">C</text>
<text x="417.6" y="106.5">C</text>
<text x="13.3" y="170.9">B</text>
<text x="418" y="170.9">B</text>
<text x="417.3" y="231.9">A</text>
<text x="12.9" y="237.2">A</text>
<text x="38.3" y="271.7">8</text>
<text x="88.9" y="271.9">7</text>
<text x="138.5" y="271.7">6</text>
<text x="189.1" y="271.7">5</text>
<text x="240.4" y="271.7">4</text>
<text x="289.7" y="271.9">3</text>
<text x="340.3" y="271.9">2</text>
<text x="390.1" y="271.9">1</text>
</g>
<g font-size="2.8">
<text x="100.4" y="40.6">170.50°</text>
<text x="142.3" y="38.8">177°</text>
<text x="151.7" y="46.7">169.80°</text>
<text x="80.3" y="50.1">159.43°</text>
<text x="162" y="59.8">159.50°</text>
<text x="187" y="59.8">146.50°</text>
<text x="75" y="60.9">153.25°</text>
<text x="74" y="70.6">150.04°</text>
<text x="183.3" y="69.9">145°</text>
<text x="104.4" y="81.7" transform="rotate(59 104.4 81.7)">4.843</text>
<text x="91.2" y="89.5" transform="rotate(44 91.2 89.5)">10.630</text>
<text x="102.1" y="84.4" transform="rotate(59 102.1 84.4)">123</text>
<text x="90.3" y="93.2" transform="rotate(44 90.3 93.2)">270</text>
<text x="43.8" y="97.1">120.37°</text>
<text x="83.2" y="101.4" transform="rotate(30 83.2 101.4)">3.630</text>
<text x="162" y="97">146.850°</text>
<text x="216.7" y="97">118°</text>
<text x="81.5" y="104.3" transform="rotate(30 81.5 104.3)">92.20</text>
<text x="205.4" y="107.2">113.50°</text>
<text x="178.5" y="111.8" transform="rotate(60 178.5 111.8)">0.098</text>
<text x="320.8" y="108.4">0.197</text>
<text x="323.6" y="111.8">5</text>
<text x="340.1" y="111">2.539</text>
<text x="76.4" y="117.1" transform="rotate(13 76.4 117.1)">3.792</text>
<text x="175.9" y="114.2" transform="rotate(60 175.9 114.2)">2.50</text>
<text x="340.1" y="114.4">64.50</text>
<text x="75.6" y="120.4" transform="rotate(13 75.6 120.4)">96.31</text>
<text x="220.2" y="124.5">101.10°</text>
<text x="291.2" y="125.2" transform="rotate(-90 291.2 125.2)">40</text>
<text x="37.3" y="127.3">98.62°</text>
<text x="209.8" y="128.6">99.40°</text>
<text x="287.8" y="127.2" transform="rotate(-90 287.8 127.2)">1.575</text>
<text x="41.3" y="139.2">91.70°</text>
<text x="75.6" y="140.1" transform="rotate(-11 75.6 140.1)">1.079</text>
<text x="76.2" y="143.4" transform="rotate(-11 76.2 143.4)">27.40</text>
<text x="179" y="152.2" transform="rotate(-60 179 152.2)">0.343</text>
<text x="182.3" y="153.2" transform="rotate(-60 182.3 153.2)">8.70</text>
<text x="205.8" y="165.5">73.25°</text>
<text x="214.2" y="170.7">74.75°</text>
<text x="33.1" y="182.6" transform="rotate(-29 33.1 182.6)">18.250</text>
<text x="34.8" y="185.6" transform="rotate(-29 34.8 185.6)">463.55</text>
<text x="196.7" y="185.5">60.25°</text>
<text x="205.8" y="187.1">61.75°</text>
<text x="184.5" y="199.4">47.25°</text>
<text x="192.9" y="201.9">48.75°</text>
<text x="91.1" y="209">31.38°</text>
<text x="72.7" y="213.2">39.04°</text>
<text x="84.9" y="212.9">33.11°</text>
<text x="173.2" y="216">35.75°</text>
<text x="64" y="217.2">42.26°</text>
<text x="119.4" y="218.4">9.38°</text>
<text x="117.3" y="222.5">10.61°</text>
<text x="131.7" y="222.6">7.19°</text>
<text x="136.7" y="227.8">13.86°</text>
<text x="158.9" y="222.8">25.500°</text>
<text x="102.5" y="234">18.03°</text>
<text x="111.8" y="228.7">16.55°</text>
<text x="366.6" y="236.7">CURIOUSMARC DOME PLANS</text>
<text x="355.6" y="246.1">DOME TOP VIEW</text>
<text x="355.6" y="248.9">Dimension sources:</text>
<text x="355.6" y="251.7">- 300mm dome</text>
<text x="355.6" y="254.5">- Star Wars original drawing #60</text>
<text x="355.6" y="257.3">- Reference pictures (ANH, ESB, ILM uber R2)</text>
</g>
<g font-size="1.7">
<text x="324" y="233.9">MATERIAL</text>
<text x="325" y="237.3">SPUN ALUMINUM</text>
<text x="325" y="239">THICKNESS 0.063&quot;</text>
<text x="322.8" y="244.5">DIMENSIONS IN mm</text>
<text x="322.8" y="246.3">ALTERNATE DIMENSIONS IN [INCHES]</text>
<text x="322.8" y="250.5">SCALE</text>
<text x="322.2" y="256.8">DRAWN BY</text>
<text x="335.7" y="252.2">1:3</text>
<text x="329.7" y="259.3">MARC VERDIELL</text>
<text x="323.1" y="264.6">DATE</text>
<text x="332.4" y="266.8">07/31/2012</text>
<text x="354.2" y="265.4">REV.</text>
<text x="357.9" y="267.6">C</text>
<text x="367.3" y="265.2">CAD</text>
<text x="370.4" y="267.7">Outer Dome With Panels.SLDASY</text>
<text x="372.6" y="265.2">FILE:</text>
<text x="402" y="267.3">SHEET 1 OF 5</text>
</g>
</svg>
